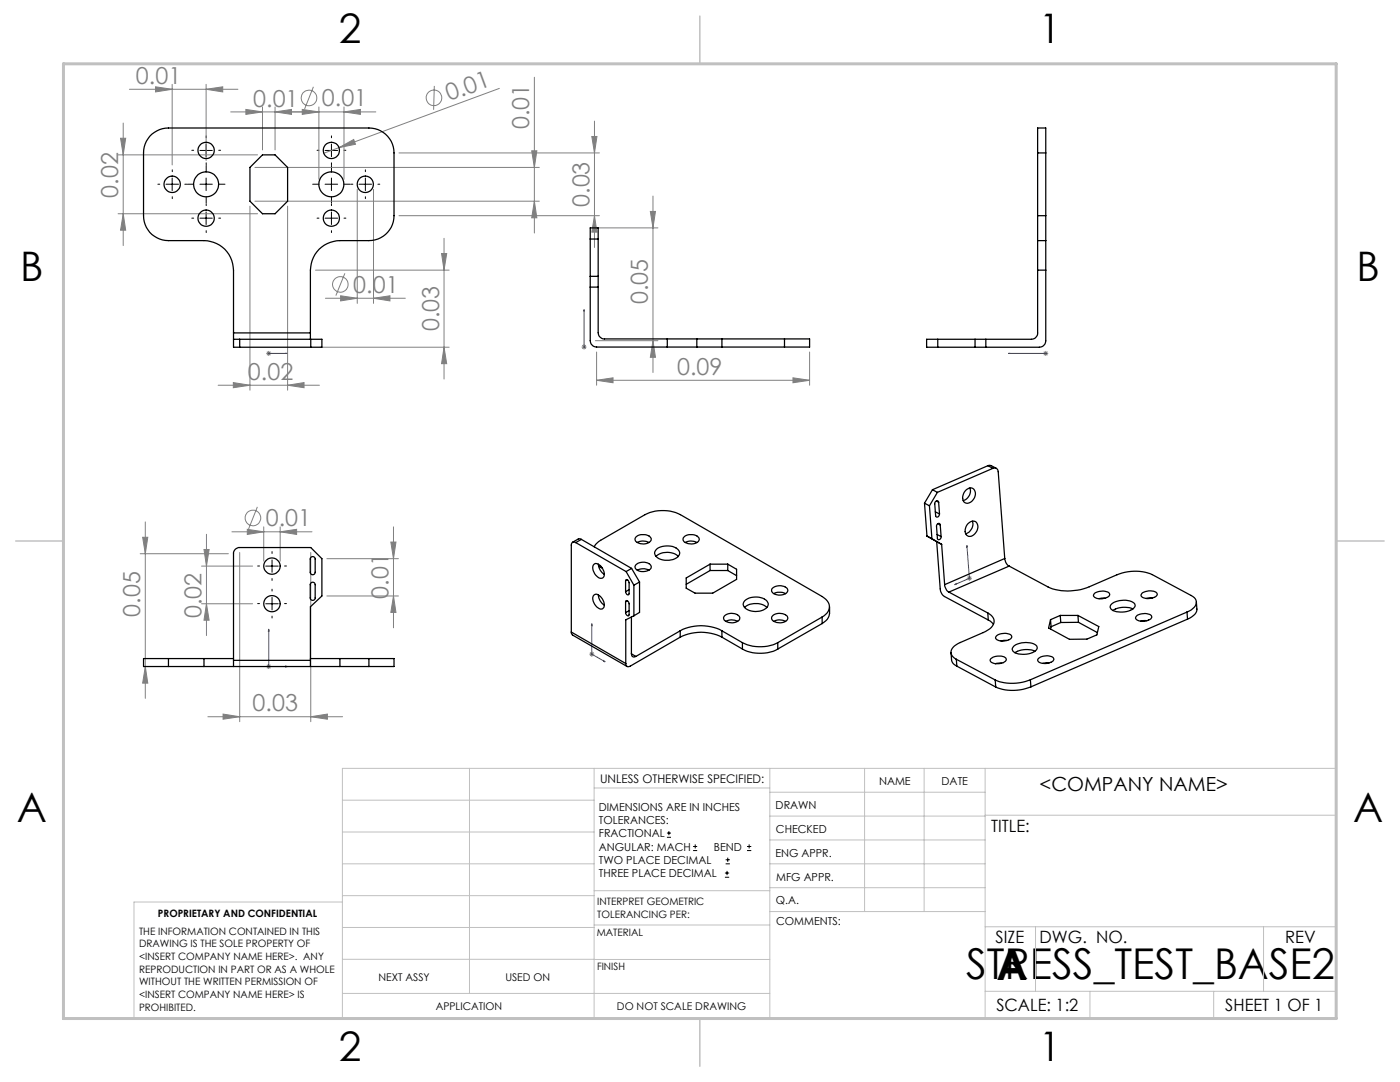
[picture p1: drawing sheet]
<svg xmlns="http://www.w3.org/2000/svg" width="279mm" height="216mm" viewBox="0 0 279 216" stroke-linecap="round" stroke-linejoin="round" font-family="sans-serif">
<g fill="none" stroke="#808080" stroke-width=".2">
<path d="M25.8 17.8h21.7M31 17.3l3.4 .5-3.4 .5zM34.4 16.8v16.1M41.1 17.8l3.4-.5v1zM41.1 16.8v15.2M62.5 17.3l-1.7 4.5M86.7 17.1l-.2 4.8M99.7 17.6l-35.1 13M106.6 15.4v31.1M23.6 30.9h27.8M24.1 27.6h1l-.5 3.3zM24.6 24.6v24.4"/>
<path d="M49.1 21.8l3.3 .5-3.3 .5zM50.9 33.4h56.7M52.4 21.3v8.6M54.9 22.3l3.3-.5v1zM54.9 21.3v8.6M60.3 21.8l3.3 .5-3.3 .5zM63.6 21.3v14.5M67.7 29.5l2.9-1.7 .3 1zM68.7 22.3l3.2-.5v1zM68.7 21.3v14.5M71.3 37.8v22.7M74.5 37.8v22.7"/>
<path d="M75 22.3h-29M79.6 30.5h40M106.1 30.1h1l-.5 3.3zM118.1 27.2h1l-.5 3.3zM118.6 24.2v25.2M130.3 39.1v35.2M23.6 42.7h27.8M24.6 42.7l.5 3.2h-1zM49.9 41.1v36.8M50.9 40.1h56.7M57.4 41.1v36.8M63 53.9h26.6"/>
<path d="M64.9 59.5h16M68 59l3.3 .5-3.3 .5zM68.8 54.5l-1.8 4.5M74.5 59.5l3.3-.5v1zM79.6 43h40M88.1 50.6h1l-.5 3.3zM88.6 47.6v28M106.6 40.1l.5 3.4h-1zM118.6 43l.5 3.3h-1zM118.8 45.5h12.5M129.8 42.2h1l-.5 3.3zM43.5 76.9h20.2"/>
<path d="M46.6 76.3l3.3 .6-3.3 .5zM53.1 70.5h1.1M53.3 70.2l.7 .7M53.6 70v1M54 70.2l-.7 .7M57.4 76.9l3.3-.6v1.1zM63.9 69.3h25.7M88.6 69.3l.5 3.3h-1zM116.1 69.3h1M116.2 68.9l.7 .7M116.6 68.7v1M116.9 68.9l-.7 .7"/>
<path d="M118.8 68h12.5M119.1 75.9l3.2-.5v1zM119.1 70.2v6.7M119.1 75.9h42.5M130.3 68l.5 3.3h-1zM158.3 75.4l3.3 .5-3.3 .5zM161.6 70.2v6.7M208.2 70.5h1M208.3 70.2l.8 .7M208.7 70v1M209.1 70.2l-.8 .7M28 110.5h17.6"/>
<path d="M28.5 107.2h1l-.5 3.3zM29 104.1v35.2M40.2 113h10.2M40.7 109.6h1l-.5 3.4zM41.2 106.6v20.2M46.3 106.1h16M47.8 110.2v33.8M49.4 105.6l3.2 .5-3.2 .5zM51.4 101.1l-1.8 4.5M52.6 105.1v6.9M55.9 106.1l3.3-.5v1zM55.9 105.1v6.9"/>
<path d="M62 110.2v33.8M65.2 111.5h14.3M65.2 118.9h14.3M78 108.2h1l-.5 3.3zM78.5 118.9l.5 3.3h-1zM78.5 105.1v20.2M192.9 115.4h1.1M193.1 115l.7 .7M193.5 114.9v1M193.8 115l-.7 .7M29 133l.5 3.3h-1zM40.2 120.5h10.2"/>
<path d="M41.2 120.5l.5 3.3h-1zM53.1 133h1.1M53.3 132.6l.7 .7M53.6 132.5v1M54 132.6l-.7 .7M117.6 130.5h1M117.8 130.2l.7 .7M118.1 130v1.1M118.5 130.2l-.7 .7M41.5 143h26.9M44.5 142.5l3.3 .5-3.3 .5zM62 143l3.3-.5v1z"/>
<circle cx="61.7" cy="19.6" r="1.56"/>
<circle cx="86.6" cy="19.5" r="1.55"/>
<circle cx="67.9" cy="56.8" r="1.54"/>
<circle cx="50.5" cy="103.4" r="1.55"/>
</g>
<g fill="none" stroke="#000" stroke-width=".2">
<path d="M33.1 36.8h2.5M34.4 35.5v2.5M39.9 36.8h2.5M39.9 30h2.5M41.1 28.8v2.5M41.1 35.5v2.5M64.9 36.8h2.5M64.9 30h2.5M66.1 28.8v2.5M66.1 35.5v2.5M71.6 36.8h2.6M72.9 35.5v2.5"/>
<path d="M39.9 43.5h2.5M41.1 42.3v2.5M64.9 43.5h2.5M66.1 42.3v2.5M53 113h2.5M54.3 111.7v2.5M54.3 119.2v2.5M53 120.5h2.5M133.1 167.1h.8M133.1 166.2h.8M133.5 165.8v.9M138.3 169.7h.8"/>
<path d="M138.3 168.9h.8M138.7 168.5v.8M144.7 175h.8M144.7 174.2h.8M144.8 172.4h.9M144.8 171.6h.9M145.1 173.8v.8M145.2 171.1v.9M149.1 169.7h.8M149.1 168.9h.8M149.5 168.5v.8"/>
</g>
<g fill="none" stroke="#00f" stroke-width=".2">
<path d="M53.6 70.5h.1zM53.6 70.5h.1M53.6 70.5h3.8M57.4 70.5h-.4h.4M116.6 69.1v.2zM116.6 61.8v.4v-.4M116.6 69.3h.1M116.6 61.8v7.5M201.3 70.5h.3h-.3M201.3 70.5h7.4M208.6 70.5h.2zM208.7 70.5h.1"/>
<path d="M190.5 116.7l.3-.2 .1 .1zM193 108.9v.2l-.1 .1zM193 108.9l.5 6.5-3 1.3M53.6 125.6l.1 .3h-.1zM53.6 125.6v7.4h3.8M57 132.9l.4 .1-.4 .1zM118.1 124.5l.1 .3-.2-.1zM118.1 124.5v6l2.7 1.5M120.5 131.8l.3 .2h-.3z"/>
</g>
<g fill="none" stroke="#000" stroke-width=".2" stroke-dasharray="15.2 1.3 1.3 1.3">
<path d="M31.9 36.8h-.4M34.4 34.3v-.4M34.4 39.3v.3M36.9 36.8h.4M38.7 36.8h-1.3M38.7 30h-.4M41.2 34.3v-1.3M41.2 39.3v1.2M41.2 27.5v-.4M41.2 32.5v.4M43.7 36.8h1.2M43.7 30h.3"/>
<path d="M63.7 36.8h-1.3M63.7 30h-.4M66.2 34.3v-1.3M66.2 39.3v1.2M66.2 27.5v-.4M66.2 32.5v.4M68.7 36.8h1.2M68.7 30h.3M70.4 36.8h-.4M72.9 34.3v-.4M72.9 39.3v.3M75.4 36.8h.4"/>
<path d="M38.7 43.5h-.4M41.2 41v-.3M41.2 46v.4M43.7 43.5h.3M63.7 43.5h-.4M66.2 41v-.3M66.2 46v.4M68.7 43.5h.3M51.8 112.9h-.4M54.3 117.9v-.3M54.3 110.4v-.3M54.3 115.4v.4"/>
<path d="M56.8 112.9h.4M51.8 120.4h-.4M54.3 122.9v.4M56.8 120.4h.4"/>
</g>
<g fill="none" stroke="#c0c0c0" stroke-width=".2">
<path d="M68.3 159.7h50.3M93.7 153.3v44.9M118.6 153.3v49.9M118.6 157.2h35M153.6 153.3v49.9M153.6 158.1h43M172.5 153.3v28.6M184.4 153.3v28.6M196.6 153.3v49.9M68.3 180h-41.6v23.2h240v-49.9h-198.4v49.9M68.3 166h50.3M68.3 178.7h50.3"/>
<path d="M68.3 172.4h50.3M118.6 177.7h35M153.6 162.8h43M153.6 177.1h43M153.6 172.4h43M153.6 167.6h43M196.6 162.7h70.1M68.3 198.2h85.3M68.3 191.4l85.3 .1M68.3 185.1h50.3M118.6 184.6h35M153.6 181.9h43"/>
<path d="M196.6 184.9h70.1M196.6 197.8h70.1M206.7 184.9v12.9M217.5 197.8v5.4M242.2 197.8v5.4M252.2 184.9v12.9"/>
</g>
<path d="M139.7 3.2v9.5M3.1 107.9h9.6M266.7 107.9h9.5M139.7 203.2v9.6" fill="none" stroke="#c0c0c0" stroke-width=".3"/>
<path d="M12.7 12.7h254v190.5h-254z" fill="none" stroke="#c0c0c0" stroke-width=".6"/>
<g fill="#00f">
<path d="M57 70.5h.4zM53.6 70.5h.1z"/>
<path d="M208.6 70.5h.2zM201.3 70.5h.3zM57 132.9l.4 .1-.4 .1zM53.6 125.6l.1 .3h-.1z"/>
<path d="M190.5 116.7l.4-.1-.1-.1zM193 108.9l-.1 .3 .1-.1zM116.6 69.1v.2zM116.6 61.8v.4z"/>
<path d="M120.5 131.8l.3 .2h-.3zM118.1 124.5l.1 .3-.2-.1z"/>
</g>
<g fill="#808080">
<path d="M67.7 29.5l2.9-1.7 .3 1z"/>
<path d="M54.9 22.3l3.3-.5v1zM49.1 21.8l3.3 .5-3.3 .5z"/>
<path d="M31 17.3l3.4 .5-3.4 .5zM41.1 17.8l3.4-.5v1zM60.3 21.8l3.3 .5-3.3 .5zM68.7 22.3l3.2-.5v1zM68 59l3.3 .5-3.3 .5zM74.5 59.5l3.3-.5v1zM44.5 142.5l3.3 .5-3.3 .5zM62 143l3.3-.5v1zM49.4 105.6l3.2 .5-3.2 .5zM55.9 106.1l3.3-.5v1z"/>
<path d="M57.4 76.9l3.3-.6v1.1zM46.6 76.3l3.3 .6-3.3 .5zM158.3 75.4l3.3 .5-3.3 .5zM119.1 75.9l3.2-.5v1z"/>
<path d="M29 133l.5 3.3h-1zM28.5 107.2h1l-.5 3.3z"/>
<path d="M88.6 69.3l.5 3.3h-1zM88.1 50.6h1l-.5 3.3zM41.2 120.5l.5 3.3h-1zM40.7 109.6h1l-.5 3.4z"/>
<path d="M118.1 27.2h1l-.5 3.3zM118.6 43l.5 3.3h-1zM24.1 27.6h1l-.5 3.3zM24.6 42.7l.5 3.2h-1zM106.1 30.1h1l-.5 3.3zM106.6 40.1l.5 3.4h-1zM78 108.2h1l-.5 3.3zM78.5 118.9l.5 3.3h-1zM129.8 42.2h1l-.5 3.3zM130.3 68l.5 3.3h-1z"/>
</g>
<g fill="none" stroke="#000" stroke-width=".25">
<path d="M52.4 30.9h2.5l2.5 2.5v6.7l-2.5 2.6h-2.5l-2.5-2.6v-6.7zM207.1 30.5v-5h1.6v5M207.1 30.5v12.5M207.1 30.5h1.6M208.7 30.5v12.5M117.8 47.7h1.6M117.8 57.3h1.6M117.8 55.1h1.6M207.1 43v5M207.1 48v5.9M207.1 53.9v12.5a1.26 1.26 0 0 1-1.3 1.3h-20.9v1.6h22.5a1.33 1.33 0 0 0 1.3-1.3v-14.1M207.1 48h1.6"/>
<path d="M207.1 43h1.6M207.1 53.9h1.6M208.7 43v5M208.7 48v5.9M46.6 67.7h1.2M46.6 67.7v1.6h1.2M46.6 66.4v1.3M46.6 66.4v-12.5a5.9 5.9 0 0 0-5.9-5.9h-7.1a4.9 4.9 0 0 1-5-5v-12.5a4.9 4.9 0 0 1 5-5h40a5 5 0 0 1 5 5v12.5a5 5 0 0 1-5 5h-5.8a5.9 5.9 0 0 0-5.9 5.9v12.5M46.6 66.4h15.3M47.8 67.7v1.6M47.8 67.7h16.4v1.6h-16.4M61.9 66.4v1.3"/>
<path d="M62 67.7v1.6M133.2 67.6h5.9M133.2 69.3h5.9M133.2 67.6h-12.6a1.26 1.26 0 0 1-1.2-1.2v-20.9h-1.6v22.5a1.33 1.33 0 0 0 1.3 1.3h14.1M133.2 67.6v1.7M139.1 67.6h5M139.1 69.3h5M139.1 67.6v1.7M144.1 67.6v1.7M144.1 67.6h12.5M144.1 69.3h12.5M156.6 67.6h5v1.7h-5"/>
<path d="M156.6 67.6v1.7M187.1 67.7v1.6M194.6 67.7v1.6M196.7 67.7v1.6M186.1 97.7l-1.6 2.7M186.1 97.7l1 .5M186.9 100l.4 .2M187.1 98.2l-1.6 2.7M192.7 97.9a1.06 1.06 0 0 1 1-.5 1.06 1.06 0 0 1 .9 .7 1.78 1.78 0 0 1-2 2.2 1.6 1.6 0 0 1 .1-2.4zM193.6 97.4a1.96 1.96 0 0 1-1.4 2.5M197.2 92.9h.5l1.1 .6M197.2 92.9l1 .6"/>
<path d="M197.2 92.9l-11.1 4.8M198.2 93.5a.72 .72 0 0 1 1 .6l1.3 17.3M198.2 93.5l-11.1 4.7M62.1 116.3l.5-.1 .3 .3v2.8a.49 .49 0 0 1-.5 .5 .49 .49 0 0 1-.5-.5v-2.6zM62.1 111.2l.3-.1 .5 .2v2.9a.49 .49 0 0 1-.5 .5 .49 .49 0 0 1-.5-.5v-2.7zM114.9 108.3a.54 .54 0 0 0-.6-.1 .54 .54 0 0 0-.3 .6v17.3M114.9 108.3l10.1 5.8M116 107.6l-.3-.1-.3 .1-1.1 .6M116 107.6l-1.1 .7M116 107.6l10 5.8M118.5 118.7a1.24 1.24 0 0 1 1.7 .8 1.41 1.41 0 0 1 0 2 2 2 0 0 1-1.9-2.1zM118.5 112.6a1.24 1.24 0 0 1 1.7 .8 1.41 1.41 0 0 1 0 2 2 2 0 0 1-1.9-2.1z"/>
<path d="M118.6 109.1l.3-.4 1-.9 8.8-5.1a8 8 0 0 1 7.1 0l28.3 16.3a2.09 2.09 0 0 1 .7 3.6l-.7 .5M119.4 112.6a2.66 2.66 0 0 0 1.2 2M119.4 118.7a2.66 2.66 0 0 0 1.2 2.1M119.5 112.9l.4 .3M119.9 113.2l.3 .2M119.9 113v.2M124.8 115.9l.2-.2h.2l.4 .6-.1 2.3-.2 .1-.2-.1-.3-.5M124.8 115.9v2.2M125 114.1l1.5 2.7M125.2 115.7l-.4 .2M125.2 119.9l-.4 .2M125.6 117.7l-.8 .4"/>
<path d="M126 113.4l-1 .7M126 113.4l1.6 2.7M126.5 116.8v6.1M126.9 107.2a2.14 2.14 0 0 1 3.1 .3 1.26 1.26 0 0 1-1.6 1 1.48 1.48 0 0 1-1.7-.9zM126.9 112.7a2.07 2.07 0 0 1 3.1 .3 1.27 1.27 0 0 1-1.6 1.1 1.25 1.25 0 0 1-1.6-1.2zM127.2 113.8a2.6 2.6 0 0 1 2.3 0M127.2 108.2a2.6 2.6 0 0 1 2.3 0M127.6 116.1l-1.1 .7M127.6 116.1v6.1l-1.1 .7M130.9 111a3.4 3.4 0 0 1 4.5 0M131 109.7a3.6 3.6 0 0 1 4.4 0 1.12 1.12 0 0 1-.7 1.8 3.1 3.1 0 0 1-4-.9 .84 .84 0 0 1 .3-.9zM136.5 107.2a2.11 2.11 0 0 1 3 .3 1.52 1.52 0 0 1-2.2 1 .86 .86 0 0 1-.8-.4 .86 .86 0 0 1 0-.9z"/>
<path d="M136.8 108.2a2.52 2.52 0 0 1 2.3 0M141.7 112.6l-4.8 2.7v2.1l1.8 1h3.5l4.8-2.8v-2l-1.8-1M141.7 112.6h3.5M141.7 112.6v1.2M141.7 113.8l-4.8 2.8M141.7 113.8h3.5M145.2 112.6v1.2M145.2 113.8l1.8 1.1M148.6 119.9a3.6 3.6 0 0 1 4.5 0 1.12 1.12 0 0 1-.7 1.8 3.5 3.5 0 0 1-3.9-.6 .87 .87 0 0 1 .1-1.2zM154.2 117.4a2.11 2.11 0 0 1 3 .3 1.52 1.52 0 0 1-2.2 1 .86 .86 0 0 1-.8-.4 .86 .86 0 0 1 0-.9zM154.4 118.5a2.52 2.52 0 0 1 2.4 0M184.5 100.4l1 .5"/>
<path d="M184.5 100.4l.5 6.6M185 107l1 .5M185 107l1.9 1.1M185.5 100.9l.5 6.6M186 107.5l1.9 1.1M186.7 102.1l.8 .5M186.9 108.1l.7 9.4a1.97 1.97 0 0 0 .9 1.5l8.7 4.7M186.9 108.1l1 .5M187 106.6l.8 .5M187.2 104.5l.4 .2M187.3 100.2a.42 .42 0 0 0-.5-.2 .42 .42 0 0 0-.3 .5l.2 2.4a.43 .43 0 0 0 .6 .2 .43 .43 0 0 0 .2-.5M187.3 100.2l.2 2.4"/>
<path d="M187.6 104.7a.4 .4 0 0 0-.5-.2 .4 .4 0 0 0-.2 .6l.3 2.6 .4-.1 .2-.5M187.6 104.7l.2 2.4M187.9 108.6l.6 8.1M188.5 116.7a1.98 1.98 0 0 0 .9 1.4M189.4 118.1l7.7 4.2M193.1 104.5a1.11 1.11 0 0 1 1.6-.4 1.11 1.11 0 0 1 .4 1.5 1.5 1.5 0 0 1-2.2 1.2 1.81 1.81 0 0 1 .2-2.3zM194.1 104a1.99 1.99 0 0 1-1.4 2.5M200.5 111.4a1.88 1.88 0 0 0 .9 1.6M200.5 111.4l-12 5.3M201.4 113l7.8 4.1a10.6 10.6 0 0 0 8.2 0l5.5-2.4a9.3 9.3 0 0 1 7 0l7.8 4.1a1.42 1.42 0 0 1 1.1 1.2 1.42 1.42 0 0 1-.7 1.4l-1.2 .7M201.4 113l-12 5.1M218.4 118.4a2.78 2.78 0 0 1 3 0l.1 .3a2.26 2.26 0 0 1-3.3 .2z"/>
<path d="M220.5 119.4l-1.2 .1M227.9 118.4a2.6 2.6 0 0 1 3-.1v.2a1.25 1.25 0 0 1-1.5 .9 1.31 1.31 0 0 1-1.7-.7zM230 119.3l-1.2 .1M33.6 131.4h-5v1.6h5M33.6 133h7.1M33.6 131.4v1.6M33.6 131.4h7.1M40.7 131.4h5.9M40.7 133h5.9M40.7 131.4v1.6M46.6 131.8v-21.3a1.21 1.21 0 0 1 1.2-1.2h14.2l2.2 2.2v7.4l-2.3 2.2v10.7M46.6 131.8v1.2"/>
<path d="M46.6 131.8h15.3M46.6 133h15.3M61.9 131.8v1.2M61.9 131.4h5.9M61.9 133h5.9M67.8 133h5.8M67.8 131.4v1.6M67.8 131.4h5.8M73.6 131.4h5v1.6h-5M73.6 131.4v1.6M114 126.1l.3 .6 10.9 6.3M114 126.1l10.9 6.3"/>
<path d="M124.8 120.1l.2-.3 .2 .1 .3 .4v2.5l-.2 .1-.2-.2-.3-.5M124.8 120.1v2.1M125.6 121.8l-.8 .4M126 130.5a.55 .55 0 0 0 .3 .5 .55 .55 0 0 0 .6 0M126 123.1v7.4M126 130.5l.9 .5M126.5 122.9l-1.6 .8v8.7M135.7 125.9a9 9 0 0 1 8.4 0M135.7 127.1l-9.9 5.8a.54 .54 0 0 1-.7 .1 .54 .54 0 0 1-.2-.6M135.7 127.1a9.3 9.3 0 0 1 8.4 0M135.7 125.9l-8.8 5.1M135.7 125.9v1.2"/>
<path d="M144.1 125.9v1.2M144.1 125.9l4.1 2.3M144.1 127.1l4.1 2.4M144.6 122.9a2.14 2.14 0 0 1 3 .3 1.26 1.26 0 0 1-1.5 1.1 1.48 1.48 0 0 1-1.7-1zM144.9 124a2.6 2.6 0 0 1 2.3 0M148.2 128.2a8 8 0 0 0 7 0M148.2 129.5a7.7 7.7 0 0 0 7 0M148.2 128.2v1.3M148.6 121.2a3.6 3.6 0 0 1 4.4 0M154.2 122.9a2.11 2.11 0 0 1 3 .3 1.52 1.52 0 0 1-2.2 1 .86 .86 0 0 1-.8-.4 .86 .86 0 0 1 0-.9zM154.4 124a2.52 2.52 0 0 1 2.4 0M155.2 128.2v1.3"/>
<path d="M164.1 123.1l-8.9 5.1M164.1 123.1v1.3M164.1 124.4l-8.9 5.1M165.6 121.1a3.9 3.9 0 0 1-.3 2.1l-.5 .7-.7 .5M189.8 130.2l.2 1.8 .3 .5 .7 .4M190.9 131.6l7.7 4.1M190.9 131.6l.1 1.3M191 132.9l7.7 4.2M197.1 122.3a1.79 1.79 0 0 1 1.3 1.7 1.79 1.79 0 0 1-1.3 1.7l-5.4 2.5a2.19 2.19 0 0 0-1.8 2.4l.3 .5 .7 .5M197.1 122.3l.1 1.4M197.2 123.7l1.1 .9M197.8 131.4a2.69 2.69 0 0 1 2.9-.1l.1 .2a1.32 1.32 0 0 1-1.5 .9 1.4 1.4 0 0 1-1.7-.7z"/>
<path d="M198.6 135.7l.1 1.4M198.9 126.9a2.34 2.34 0 0 1 3 0v.2a2.26 2.26 0 0 1-3.2 .3zM199.9 132.3l-1.3 .1M201 127.8l-1.3 .1M202.3 129a4 4 0 0 1 4.6-.1 1.19 1.19 0 0 1-1.2 1.5 4.1 4.1 0 0 1-3.5-.4 .65 .65 0 0 1 .1-1zM205.6 135.6a9.3 9.3 0 0 1-7 .1M205.6 135.6l.1 1.5M205.7 137.1a9.3 9.3 0 0 1-7 0M206.6 129.9a4.5 4.5 0 0 0-4 .3M207.3 131.4a2.34 2.34 0 0 1 3 0v.2a2.22 2.22 0 0 1-3.2 .2zM209.4 132.3l-1.3 .1M209.7 123.6l.1 1.5"/>
<path d="M209.8 125.1l-.1 .4M211.6 122.8h3.5M211.6 122.8l-1.9 .8M211.6 122.8l.1 1.4M211.7 124.2l-1.9 .9M215.1 122.8l4.2 2.2-.4 1.7-2 .8-3.5 .1-4.1-2.3 .4-1.7M215.1 122.8l.1 1.4M215.2 124.2l3.8 2M215.2 124.2h-3.5M221.8 120.5a4 4 0 0 1 4.6 0 1.21 1.21 0 0 1-1.2 1.4 4.1 4.1 0 0 1-3.5-.4l-.2-.4zM226.1 121.5a4.5 4.5 0 0 0-4 .3M226.8 122.9a2.34 2.34 0 0 1 3 .1l.1 .2a2.26 2.26 0 0 1-3.3 .2z"/>
<path d="M228.9 123.9h-1.2M236.9 122.1l-31.3 13.5M236.9 122.1l.1 1.4M237 123.5l-31.3 13.6M238.8 120.1l.1 1.4a2.4 2.4 0 0 1-1.9 2"/>
<circle cx="34.4" cy="36.8" r="1.64"/>
<circle cx="41.1" cy="36.8" r="2.49"/>
<circle cx="41.1" cy="30" r="1.63"/>
<circle cx="66.1" cy="36.8" r="2.49"/>
<circle cx="66.1" cy="30" r="1.63"/>
<circle cx="72.9" cy="36.8" r="1.63"/>
<circle cx="41.1" cy="43.5" r="1.63"/>
<circle cx="66.1" cy="43.5" r="1.63"/>
<circle cx="54.3" cy="113" r="1.64"/>
<circle cx="54.3" cy="120.5" r="1.63"/>
</g>
<g font-size="8.5">
<text x="192.8" y="195.4">STRESS_TEST_BASE2</text>
<text x="198.9" y="195.5">A</text>
</g>
<g font-size="8.1">
<text x="67.6" y="8.5">2</text>
<text x="207.3" y="8.5">1</text>
<text x="4" y="56.2">B</text>
<text x="270.7" y="56.2">B</text>
<text x="3.3" y="164.1">A</text>
<text x="270" y="164.1">A</text>
<text x="67.6" y="211.7">2</text>
<text x="207.3" y="211.7">1</text>
</g>
<g font-size="4.7" fill="#808080">
<text x="27.1" y="16.8">0.01</text>
<text x="50.5" y="21.3">0.01</text>
<text x="64.2" y="21.2">0.01</text>
<text x="89.6" y="20.2" transform="rotate(-20 89.6 20.2)">0.01</text>
<text x="105.6" y="25.7" transform="rotate(-90 105.6 25.7)">0.01</text>
<text x="23.6" y="39.5" transform="rotate(-90 23.6 39.5)">0.02</text>
<text x="117.6" y="41.3" transform="rotate(-90 117.6 41.3)">0.03</text>
<text x="70.5" y="58.4">0.01</text>
<text x="129.3" y="60.7" transform="rotate(-90 129.3 60.7)">0.05</text>
<text x="87.6" y="66.1" transform="rotate(-90 87.6 66.1)">0.03</text>
<text x="49.5" y="75.8">0.02</text>
<text x="135.2" y="74.9">0.09</text>
<text x="53.1" y="105">0.01</text>
<text x="77.5" y="119.5" transform="rotate(-90 77.5 119.5)">0.01</text>
<text x="28" y="123" transform="rotate(-90 28 123)">0.05</text>
<text x="40.2" y="123.4" transform="rotate(-90 40.2 123.4)">0.02</text>
<text x="50.4" y="142">0.03</text>
</g>
<text font-size="3.9" x="207.5" y="157.8">&lt;COMPANY NAME&gt;</text>
<g font-size="3.4">
<text x="197.8" y="166">TITLE:</text>
<text x="198.7" y="188.1">SIZE</text>
<text x="207.5" y="188.1">DWG. NO.</text>
<text x="256.5" y="188.2">REV</text>
<text x="198.8" y="201.7">SCALE: 1:2</text>
<text x="244.5" y="201.7">SHEET 1 OF 1</text>
</g>
<text font-size="2.4" x="119.8" y="156.2">UNLESS OTHERWISE SPECIFIED:</text>
<g font-size="2.2">
<text x="119.5" y="161.8">DIMENSIONS ARE IN INCHES</text>
<text x="154.8" y="161.4">DRAWN</text>
<text x="175.4" y="156.6">NAME</text>
<text x="187.9" y="156.7">DATE</text>
<text x="119.5" y="164.4">TOLERANCES:</text>
<text x="119.5" y="167.1">FRACTIONAL</text>
<text x="154.9" y="166.3">CHECKED</text>
<text x="119.5" y="169.7">ANGULAR: MACH</text>
<text x="119.5" y="172.4">TWO PLACE DECIMAL</text>
<text x="142.5" y="169.7">BEND</text>
<text x="154.8" y="170.9">ENG APPR.</text>
<text x="119.5" y="175">THREE PLACE DECIMAL</text>
<text x="154.9" y="175.7">MFG APPR.</text>
<text x="154.9" y="180.4">Q.A.</text>
<text x="154.9" y="184.6">COMMENTS:</text>
</g>
<g font-size="2.1">
<text x="75.5" y="195.7">NEXT ASSY</text>
<text x="100.9" y="195.7">USED ON</text>
<text x="86.9" y="201.5">APPLICATION</text>
<text x="123.1" y="201.6">DO NOT SCALE DRAWING</text>
</g>
<g font-size="2">
<text x="31.5" y="182.9">PROPRIETARY AND CONFIDENTIAL</text>
<text x="119.2" y="180.6">INTERPRET GEOMETRIC</text>
<text x="119.2" y="183.1">TOLERANCING PER:</text>
<text x="27.8" y="186.5">THE INFORMATION CONTAINED IN THIS</text>
<text x="27.8" y="189">DRAWING IS THE SOLE PROPERTY OF</text>
<text x="27.8" y="191.6">&lt;INSERT COMPANY NAME HERE&gt;. ANY</text>
<text x="119.1" y="186.7">MATERIAL</text>
<text x="27.8" y="194.1">REPRODUCTION IN PART OR AS A WHOLE</text>
<text x="27.8" y="196.6">WITHOUT THE WRITTEN PERMISSION OF</text>
<text x="119.1" y="193.5">FINISH</text>
<text x="27.8" y="199.1">&lt;INSERT COMPANY NAME HERE&gt; IS</text>
<text x="27.8" y="201.7">PROHIBITED.</text>
</g>
</svg>
